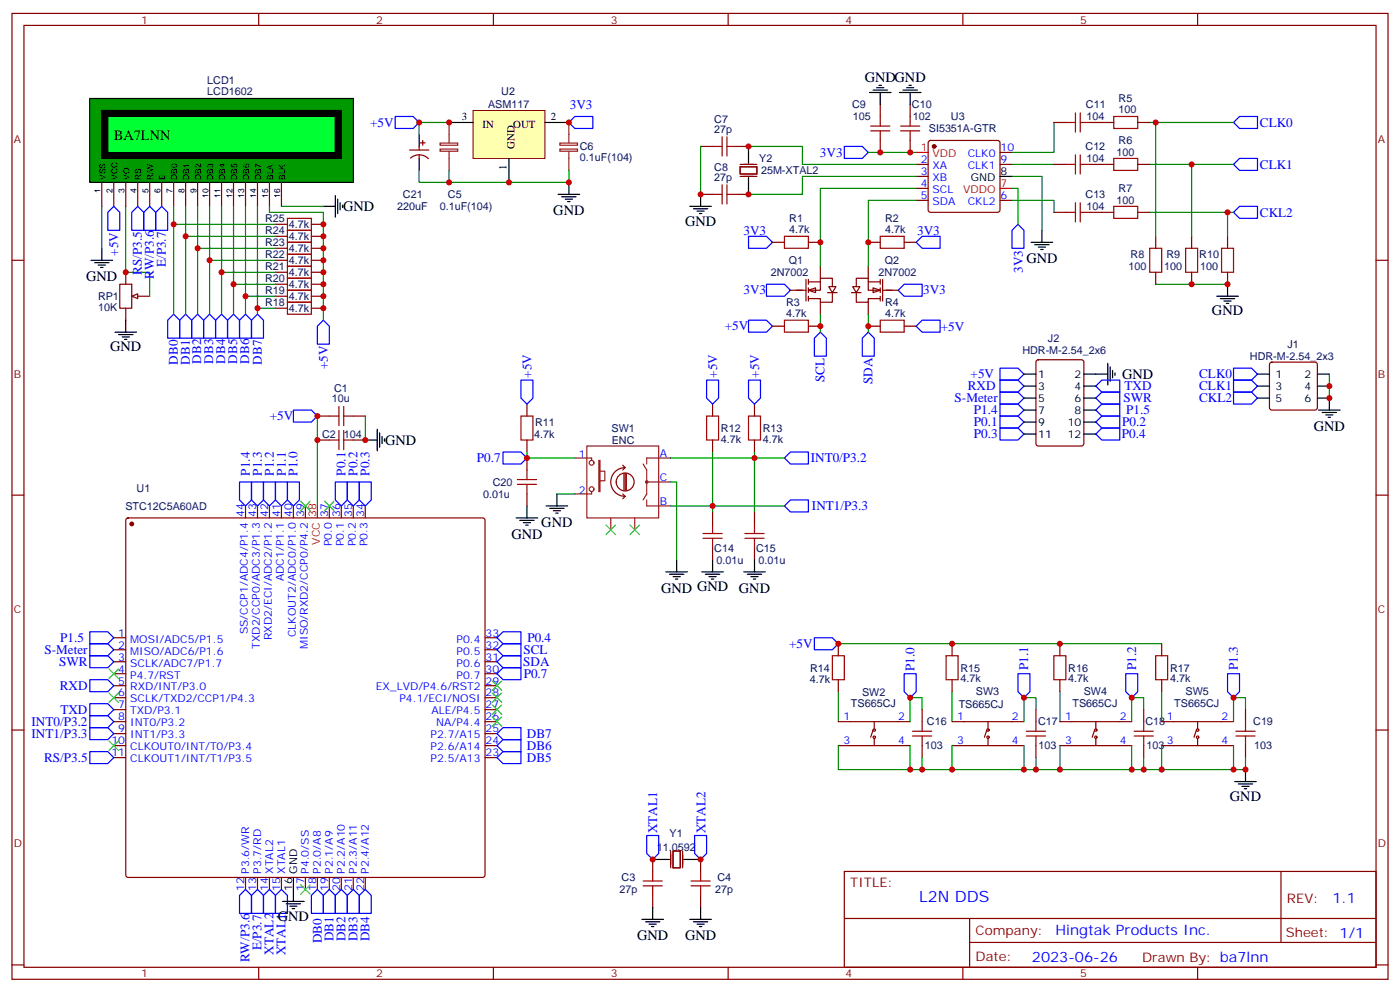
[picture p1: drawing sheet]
<svg xmlns="http://www.w3.org/2000/svg" width="412mm" height="292mm" viewBox="0 0 412 292" stroke-linecap="round" stroke-linejoin="round" font-family="sans-serif">
<g fill="none" stroke="#870000" stroke-width=".35">
<path d="M3.5 4h405.4v284.3h-405.4zM7.1 7.5h398.2v277.3h-398.2zM76.2 4v3.5M145.3 4v3.5M214.5 4v3.5M283.6 4v3.5M352.8 4v3.5M3.5 76.6h3.6M405.3 76.6h3.6M35.3 83.7h3.5v7h-3.5zM37 80.2v3.5M37 90.7v3.6"/>
<path d="M40.6 87.2h3.5M93.5 122.5h3.5M93.5 129.5h3.5M104.1 122.5h3.5M104.1 129.5h3.5M3.5 145.8h3.6M37.3 152.7l.4-.2h104.5l.5 .2 .2 .5v104.4l-.3 .5-.4 .2h-104.5l-.5-.2-.2-.5v-104.4zM72.3 148.9v3.6M75.8 148.9v3.6M79.4 148.9v3.6M82.9 148.9v3.6M86.4 148.9v3.6"/>
<path d="M90 148.9v3.6M97 148.9v3.6M100.5 148.9v3.6M104.1 148.9v3.6M107.6 148.9v3.6M405.3 145.8h3.6M33.5 187.7h3.5M33.5 191.3h3.5M33.5 194.8h3.5M33.5 198.3h3.5M142.9 187.7h3.5M142.9 191.3h3.5"/>
<path d="M142.9 194.8h3.5M142.9 198.3h3.5M3.5 214.9h3.6M33.5 201.9h3.5M33.5 205.4h3.5M33.5 208.9h3.5M33.5 212.4h3.5M33.5 216h3.5M33.5 219.5h3.5M142.9 201.9h3.5M142.9 205.4h3.5M142.9 208.9h3.5"/>
<path d="M142.9 212.4h3.5M142.9 216h3.5M142.9 219.5h3.5M405.3 214.9h3.6M33.5 223h3.5M142.9 223h3.5M72.3 258.3v3.5M75.8 258.3v3.5M79.4 258.3v3.5M82.9 258.3v3.5M90 258.3v3.5M93.5 258.3v3.5"/>
<path d="M97 258.3v3.5M100.5 258.3v3.5M104.1 258.3v3.5M107.6 258.3v3.5M192.3 253v3.5M197.6 250.5v5M198.3 250.5h2.1v5h-2.1zM201.1 250.5v5M206.4 253v3.5M248.7 256.5h156.6v28.3h-156.6zM377.3 256.6v20.8M192.3 263.6v3.5"/>
<path d="M206.4 263.6v3.5M248.7 270.4h156.5M285.6 277.4h119.6M285.6 270.4v14.1M3.5 284.1h3.6M76.2 284.8v3.5M145.3 284.8v3.5M214.5 284.8v3.5M283.6 284.8v3.5M352.8 284.8v3.5M405.3 284.1h3.6"/>
</g>
<circle cx="38.8" cy="154.2" r=".53" fill="#870000" stroke="#870000" stroke-width=".35"/>
<g fill="none" stroke="#000" stroke-width=".35">
<path d="M107.6 129.5h3.5M111.1 126.4v6.3M111.8 127.4v4.3M112.5 128.5v2.1M113.2 129.2v.7M86.4 258.3v7.1M192.3 253h4.9M201.4 253h5M83.3 265.4h6.3M84.3 266.1h4.2M85.4 266.8h2.1M86.1 267.5h.7"/>
<path d="M189.1 270.7h6.3M190.1 271.4h4.3M191.2 272.1h2.1M191.9 272.8h.7M192.3 267.1v3.6M203.2 270.7h6.3M204.3 271.4h4.2M205.3 272.1h2.1M206 272.8h.7M206.4 267.1v3.6"/>
</g>
<path d="M93.5 148.9v3.6" fill="none" stroke="#f00" stroke-width=".35"/>
<g fill="none" stroke="#a10000" stroke-width=".35">
<path d="M99.8 119.7v5.6M101.2 119.7v5.6M97 122.5h2.8M97 129.5h2.8M99.8 126.7v5.7M101.2 122.5h2.9M101.2 126.7v5.7M101.2 129.5h2.9M189.4 259.4h5.7M192.3 256.5v2.9M203.6 259.4h5.6M206.4 256.5v2.9"/>
<path d="M189.4 260.8h5.7M192.3 260.8v2.8M203.6 260.8h5.6M206.4 260.8v2.8"/>
</g>
<g fill="none" stroke="#00f" stroke-width=".35">
<path d="M86.4 120.7h5.3l1.8 1.8-1.8 1.7h-5.3zM26.5 200.1h5.2l1.8 1.8-1.8 1.7h-5.2zM26.5 207.2h5.2l1.8 1.7-1.8 1.8h-5.2zM146.4 219.5l1.8-1.8h5.3v3.6h-5.3zM146.4 216l1.8-1.8h5.3v3.5h-5.3zM146.4 223l1.8-1.7h5.3v3.5h-5.3zM190.5 246h3.5v5.2l-1.7 1.8-1.8-1.8zM77.6 263.6l1.8-1.8 1.7 1.8v5.3h-3.5zM82.9 261.8l1.8 1.8v5.3h-3.6v-5.3zM93.5 261.8l1.7 1.8v5.3h-3.5v-5.3zM97 261.8l1.8 1.8v5.3h-3.6v-5.3zM98.8 263.6l1.7-1.8 1.8 1.8v5.3h-3.5z"/>
<path d="M104.1 261.8l1.7 1.8v5.3h-3.5v-5.3zM105.8 263.6l1.8-1.8 1.8 1.8v5.3h-3.6z"/>
</g>
<path d="M93.5 122.5v26.4M107.6 122.5v7" fill="none" stroke="#008700" stroke-width=".35"/>
<path d="M32.1 196.9l2.8 2.8M34.9 196.9l-2.8 2.8M32.1 204l2.8 2.8M34.9 204l-2.8 2.8M145 211l2.8 2.9M145 207.5l2.8 2.8M145 204l2.8 2.8M145 200.4l2.8 2.9M147.8 211l-2.8 2.9M147.8 207.5l-2.8 2.8M147.8 204l-2.8 2.8M147.8 200.4l-2.8 2.9" fill="none" stroke="#3c3" stroke-width=".35"/>
<path d="M38.8 87.2l1.8-.7v1.4z" fill="#f0f0f0" stroke="#870000" stroke-width=".35"/>
<path d="M37 60.7v19.5h7.1v7" fill="none" stroke="#008700" stroke-width=".35"/>
<path d="M33.5 60.7l1.8 1.8v5.3h-3.6v-5.3zM38.8 62.5l1.8-1.8 1.7 1.8v5.3h-3.5zM47.6 60.7l1.8 1.8v5.3h-3.5v-5.3zM51.2 92.5l1.7 1.8v5.3h-3.5v-5.3zM54.7 92.5l1.7 1.8v5.3h-3.5v-5.3zM58.2 92.5l1.8 1.8v5.3h-3.6v-5.3zM60 94.3l1.7-1.8 1.8 1.8v5.3h-3.5zM65.3 92.5l1.7 1.8v5.3h-3.5v-5.3zM68.8 92.5l1.8 1.8v5.3h-3.6v-5.3zM70.6 94.3l1.7-1.8 1.8 1.8v5.3h-3.5zM75.8 92.5l1.8 1.8v5.3h-3.5v-5.3zM95.2 94.3l1.8 1.7v5.3h-3.5v-5.3z" fill="none" stroke="#00f" stroke-width=".35"/>
<path d="M98.8 57.6v6.3M99.5 58.6v4.3M100.2 59.7v2.1M26.8 76.6h6.4M27.9 77.3h4.2M28.9 78h2.1M29.6 78.7h.7M30 73.1v3.5M95.2 60.7h3.6M100.9 60.4v.7" fill="none" stroke="#000" stroke-width=".35"/>
<path d="M26.5 29h77.6v24.7h-77.6z" fill="#090" stroke="#000" stroke-width=".35"/>
<g fill="none" stroke="#870000" stroke-width=".35">
<path d="M30 53.7v7M33.5 53.7v7M37 53.7v7M40.6 53.7v7M44.1 53.7v7M47.6 53.7v7M51.2 53.7v7M54.7 53.7v7M58.2 53.7v7M61.7 53.7v7M65.3 53.7v7M68.8 53.7v7"/>
<path d="M72.3 53.7v7M75.8 53.7v7M79.4 53.7v7M82.9 53.7v7"/>
</g>
<path d="M30 32.5h70.5v14.1h-70.5z" fill="#000" stroke="#000" stroke-width=".35"/>
<path d="M31.7 34.3h67.1v10.6h-67.1z" fill="none" stroke="#000" stroke-width=".35"/>
<path d="M31.7 34.3h67.1v10.6h-67.1z" fill="#0f3" stroke="#000" stroke-width=".35"/>
<g fill="none" stroke="#00f" stroke-width=".35">
<path d="M42.3 62.5l1.8-1.8 1.8 1.8v5.3h-3.6zM70.6 141.9h3.5v5.3l-1.8 1.7-1.7-1.7zM74.1 141.9h3.5v5.3l-1.8 1.7-1.7-1.7zM77.6 141.9h3.5v5.3l-1.7 1.7-1.8-1.7zM81.1 141.9h3.6v5.3l-1.8 1.7-1.8-1.7zM84.7 141.9h3.5v5.3l-1.8 1.7-1.7-1.7zM98.8 141.9h3.5v5.3l-1.8 1.7-1.7-1.7zM26.5 186h5.2l1.8 1.7-1.8 1.8h-5.2zM26.5 189.5h5.2l1.8 1.8-1.8 1.7h-5.2zM26.5 193h5.2l1.8 1.8-1.8 1.8h-5.2zM146.4 198.3l1.8-1.7h5.3v3.5h-5.3zM146.4 191.3l1.8-1.8h5.3v3.5h-5.3z"/>
<path d="M146.4 187.7l1.8-1.7h5.3v3.5h-5.3zM148.2 193h5.3v3.6h-5.3l-1.8-1.8zM26.5 210.7h5.2l1.8 1.7-1.8 1.8h-5.2zM26.5 214.2h5.2l1.8 1.8-1.8 1.7h-5.2z"/>
</g>
<path d="M88.5 147.5l2.9 2.9M91.4 147.5l-2.9 2.9" fill="none" stroke="#3c3" stroke-width=".35"/>
<path d="M30 60.7v12.4" fill="none" stroke="#008700" stroke-width=".35"/>
<path d="M33.9 97.8h6.3M34.9 98.5h4.3M36 99.2h2.1M36.7 99.9h.7M37 94.3v3.5" fill="none" stroke="#000" stroke-width=".35"/>
<path d="M139.3 32.5h21.2v14.1h-21.2z" fill="#ffffb0" stroke="#800000" stroke-width=".29"/>
<path d="M132.3 36.1h7M160.5 36.1h7.1M149.9 46.6v7.1M164.4 57.2h6.3M165.5 57.9h4.2M166.5 58.6h2.1M167.2 59.3h.7M167.6 53.7v3.5" fill="none" stroke="#000" stroke-width=".35"/>
<path d="M132.3 36.1v6M167.6 36.1v6M129.6 42.1h5.2v.7h-5.2zM129.6 43.9h5.2v.6h-5.2zM132.3 44.5v5.7M164.9 42.1h5.2v.7h-5.2zM164.9 43.9h5.2v.6h-5.2zM167.6 44.5v5.7" fill="none" stroke="#8c2424" stroke-width=".35"/>
<path d="M116.4 34.3h5.3l1.8 1.8-1.8 1.7h-5.3zM167.6 36.1l1.7-1.8h5.3v3.5h-5.3zM220.5 94.3h5.3l1.7 1.7-1.7 1.8h-5.3zM225.8 83.7h5.3l1.7 1.7-1.7 1.8h-5.3zM266.3 83.7h5.3v3.5h-5.3l-1.7-1.8zM269.9 96l1.7-1.7h5.3v3.5h-5.3z" fill="none" stroke="#00f" stroke-width=".35"/>
<path d="M132.3 50.2v3.5h35.3v-3.5" fill="none" stroke="#008700" stroke-width=".35"/>
<g fill="#fff" stroke="#870000" stroke-width=".35">
<path d="M238.1 85.4l2.1-.7v1.4z"/>
<path d="M244.1 84.4h2.1l-1 1.7z"/>
</g>
<path d="M241.7 78.4v3.5M232.8 85.4h4.6M237.4 82.3v6.3M238.1 83h3.6M238.1 82.3v1.4M238.1 84.7v1.4M238.1 87.2v1.4M241.7 89v3.5M243.8 86.1h2.8M245.2 86.1v2.9h-3.5v-1.1h-3.6M245.2 84.4v-2.5h-3.5v3.5h-3.6" fill="none" stroke="#870000" stroke-width=".35"/>
<g fill="#fff" stroke="#870000" stroke-width=".35">
<path d="M257.2 84.7l2.1 .7-2.1 .7z"/>
<path d="M251.2 84.4h2.1l-1.1 1.7z"/>
</g>
<g fill="none" stroke="#870000" stroke-width=".35">
<path d="M259.3 30.8v3.5M268.1 30.8v3.5M310.4 36.1h3.6M321 36.1h7.1M335.1 36.1h3.6M120.6 44.2h5.7M120.9 46.5a3.8 3.8 0 0 1 5.3 .2M123.5 43.1v1.1M123.5 45.6v1M123.8 42.1h1.4M124.5 41.3v1.5M206.4 57.2h3.5"/>
<path d="M206.4 43.1h3.5M217 57.2h3.5M217 43.1h3.5M218 49.1h5v2.1h-5zM218 51.9h5M218 48.4h5M259.3 41.3v3.6M268.1 41.3v3.6M269.9 51.9h3.5M269.9 48.4h3.5M269.9 55.5h3.5M269.9 59h3.5"/>
<path d="M273.6 41.6l.5-.3h19.8l.5 .3 .2 .5v19.7l-.3 .5-.4 .2h-19.8l-.5-.2-.2-.5v-19.7zM294.6 48.4h3.5M294.6 59h3.5M294.6 44.9h3.5M310.4 48.4h3.6M321 48.4h7.1M335.1 48.4h3.6M81.1 76.6h3.6M81.1 73.1h3.6M81.1 69.6h3.6M81.1 66h3.6M91.7 76.6h3.5"/>
<path d="M91.7 73.1h3.5M91.7 69.6h3.5M91.7 66h3.5M227.5 71.3h3.6M238.1 71.3h3.6M255.8 78.4v3.5M255.8 71.3h3.5M266.3 71.3h3.6M310.4 62.5h3.6M321 62.5h7.1M335.1 62.5h3.6M340.4 69.6v3.5"/>
<path d="M351 69.6v3.5M361.6 69.6v3.5M81.1 90.7h3.6M81.1 87.2h3.6M81.1 83.7h3.6M81.1 80.2h3.6M91.7 90.7h3.5M91.7 87.2h3.5M91.7 83.7h3.5M91.7 80.2h3.5M227.5 96h3.6M238.1 96h3.6"/>
<path d="M250.8 86.1h2.8M252.2 86.1v2.9h3.6v-1.1h3.5M252.2 84.4v-2.5h3.6v3.5h3.5M255.8 83h3.5M255.8 89v3.5M255.8 96h3.5M259.3 82.3v1.4M259.3 84.7v1.4M259.3 87.2v1.4M260 82.3v6.3M260 85.4h4.6M266.3 96h3.6"/>
<path d="M340.4 80.2v3.5M351 80.2v3.5M361.6 80.2v3.5M155.2 119v3.5M209.9 119v3.5M222.2 119v3.5M305.4 106.1l.5-.2h12.7l.6 .4 .1 24.3-.5 .6-12.9 .1-.7-.5v-24.2zM374.2 106.8l.4-.2h12.7l.5 .2 .3 .5v12.7l-.3 .5-.5 .2h-12.7l-.4-.2-.3-.5v-12.7zM155.2 129.5v3.6M155.2 134.8v3.6M209.9 129.5v3.6M222.2 129.5v3.6"/>
<path d="M155.2 145.4v3.5M209.9 150.7v3.5M222.2 150.7v3.5M209.9 161.3v3.5M222.2 161.3v3.5M246.9 189.5v3.5M280.5 189.5v3.5M312.2 189.5v3.5M342.2 189.5v3.5M246.9 212.4h21.2M246.9 219.5h21.2M246.9 200.1v3.5"/>
<path d="M257.2 214.9l-.7 2.1M257.5 217.4v2.1M257.5 212.4v2.2M271.6 208.9v3.5M271.6 219.5v3.5M280.5 212.4h21.1M280.5 219.5h21.1M280.5 200.1v3.5M290.7 214.9l-.7 2.1M291 217.4v2.1M291 212.4v2.2M305.2 208.9v3.5"/>
<path d="M305.2 219.5v3.5M312.2 212.4h21.2M312.2 219.5h21.2M312.2 200.1v3.5M322.4 214.9l-.7 2.1M322.8 217.4v2.1M322.8 212.4v2.2M336.9 208.9v3.5M336.9 219.5v3.5M342.2 212.4h21.2M342.2 219.5h21.2M342.2 200.1v3.5"/>
<path d="M352.4 214.9l-.7 2.1M352.8 217.4v2.1M352.8 212.4v2.2M366.9 208.9v3.5M366.9 219.5v3.5"/>
<circle cx="257.5" cy="214.9" r=".35"/>
<circle cx="257.5" cy="217" r=".35"/>
<circle cx="291" cy="214.9" r=".35"/>
<circle cx="291" cy="217" r=".35"/>
<circle cx="322.8" cy="217" r=".35"/>
<circle cx="322.8" cy="214.9" r=".35"/>
<circle cx="352.8" cy="214.9" r=".35"/>
<circle cx="352.8" cy="217" r=".35"/>
</g>
<g fill="none" stroke="#00f" stroke-width=".35">
<path d="M365.1 34.3h5.3v3.5h-5.3l-1.7-1.7zM248.7 43.1h5.3l1.8 1.8-1.8 1.7h-5.3zM363.4 48.4l1.7-1.8h5.3v3.6h-5.3zM220.5 69.6h5.3l1.7 1.7-1.7 1.8h-5.3zM269.9 71.3l1.7-1.7h5.3v3.5h-5.3zM298.1 67.8l1.8-1.8 1.7 1.8v5.3h-3.5zM363.4 62.5l1.7-1.8h5.3v3.6h-5.3zM241.7 97.8l1.7 1.8v5.2h-3.5v-5.2zM255.8 97.8l1.7 1.8v5.2h-3.5v-5.2zM153.5 111.9h3.5v5.3l-1.8 1.8-1.7-1.8zM208.1 111.9h3.6v5.3l-1.8 1.8-1.8-1.8zM220.5 111.9h3.5v5.3l-1.8 1.8-1.7-1.8z"/>
<path d="M294.6 108.4h5.3l1.7 1.7-1.7 1.8h-5.3zM294.6 111.9h5.3l1.7 1.8-1.7 1.7h-5.3zM294.6 115.4h5.3l1.7 1.8-1.7 1.8h-5.3zM294.6 119h5.3l1.7 1.7-1.7 1.8h-5.3zM322.8 113.7l1.8-1.8h5.2v3.5h-5.2zM322.8 117.2l1.8-1.8h5.2v3.6h-5.2zM363.4 115.4h5.3l1.7 1.8-1.7 1.8h-5.3zM363.4 108.4h5.3l1.7 1.7-1.7 1.8h-5.3zM363.4 111.9h5.3l1.7 1.8-1.7 1.7h-5.3zM148.2 133.1h5.3l1.7 1.7-1.7 1.8h-5.3zM231.1 134.8l1.7-1.7h5.3v3.5h-5.3zM294.6 122.5h5.3l1.7 1.7-1.7 1.8h-5.3z"/>
<path d="M294.6 126h5.3l1.7 1.8-1.7 1.7h-5.3zM322.8 120.7l1.8-1.7h5.2v3.5h-5.2zM322.8 124.2l1.8-1.7h5.2v3.5h-5.2zM322.8 127.8l1.8-1.8h5.2v3.5h-5.2zM102.3 141.9h3.5v5.3l-1.7 1.7-1.8-1.7zM105.8 141.9h3.6v5.3l-1.8 1.7-1.8-1.7zM231.1 148.9l1.7-1.7h5.3v3.5h-5.3zM239.9 187.7h5.3l1.7 1.8-1.7 1.8h-5.3zM266.3 198.3h3.6v5.3l-1.8 1.8-1.8-1.8zM299.9 198.3h3.5v5.3l-1.8 1.8-1.7-1.8zM331.6 198.3h3.5v5.3l-1.7 1.8-1.8-1.8zM361.6 198.3h3.5v5.3l-1.7 1.8-1.8-1.8z"/>
<path d="M26.5 221.3h5.2l1.8 1.7-1.8 1.8h-5.2zM204.6 246h3.5v5.2l-1.7 1.8-1.8-1.8zM70.6 263.6l1.7-1.8 1.8 1.8v5.3h-3.5zM74.1 263.6l1.7-1.8 1.8 1.8v5.3h-3.5z"/>
</g>
<g fill="none" stroke="#a10000" stroke-width=".35">
<path d="M256.5 38.5h5.6M256.5 37.1h5.6M259.3 34.3v2.8M259.3 38.5v2.8M265.3 38.5h5.6M265.3 37.1h5.6M268.1 34.3v2.8M268.1 38.5v2.8M314 36.1h2.8M316.8 33.2v5.7M318.2 33.2v5.7M318.2 36.1h2.8"/>
<path d="M328.1 34.3h7v3.5h-7zM209.9 57.2h2.8M209.9 43.1h2.8M212.7 40.3v5.6M212.7 54.4v5.6M214.1 40.3v5.6M214.1 54.4v5.6M214.1 57.2h2.9M214.1 43.1h2.9M314 48.4h2.8M316.8 45.6v5.6M316.8 59.7v5.6"/>
<path d="M318.2 45.6v5.6M318.2 59.7v5.6M318.2 48.4h2.8M328.1 46.6h7v3.6h-7zM84.7 78.4h7v3.5h-7zM84.7 74.9h7v3.5h-7zM84.7 71.3h7v3.6h-7zM84.7 67.8h7v3.5h-7zM84.7 64.3h7v3.5h-7zM231.1 69.6h7v3.5h-7zM259.3 69.6h7v3.5h-7zM314 62.5h2.8"/>
<path d="M318.2 62.5h2.8M328.1 60.7h7v3.6h-7zM338.7 73.1h3.5v7.1h-3.5zM349.2 73.1h3.6v7.1h-3.6zM359.8 73.1h3.6v7.1h-3.6zM84.7 89h7v3.5h-7zM84.7 85.4h7v3.6h-7zM84.7 81.9h7v3.5h-7zM231.1 94.3h7v3.5h-7zM259.3 94.3h7v3.5h-7zM153.5 122.5h3.5v7h-3.5zM155.2 138.4v2.8"/>
<path d="M208.1 122.5h3.6v7h-3.6zM220.5 122.5h3.5v7h-3.5zM152.4 142.6h5.6M152.4 141.2h5.6M155.2 142.6v2.8M207.1 158.5h5.6M207.1 157.1h5.6M209.9 154.2v2.9M209.9 158.5v2.8M219.4 158.5h5.7M219.4 157.1h5.7M222.2 154.2v2.9"/>
<path d="M222.2 158.5v2.8M245.2 193h3.5v7.1h-3.5zM278.7 193h3.5v7.1h-3.5zM310.4 193h3.6v7.1h-3.6zM340.4 193h3.6v7.1h-3.6zM268.8 215.3h5.7M268.8 216.7h5.7M271.6 212.4v2.9M271.6 216.7v2.8M302.3 215.3h5.7M302.3 216.7h5.7M305.2 212.4v2.9"/>
<path d="M305.2 216.7v2.8M334.1 215.3h5.6M334.1 216.7h5.6M336.9 212.4v2.9M336.9 216.7v2.8M364.1 215.3h5.6M364.1 216.7h5.6M366.9 212.4v2.9M366.9 216.7v2.8"/>
</g>
<g fill="none" stroke="#000" stroke-width=".35">
<path d="M123.5 39.6v3.5M256.1 27.2h6.4M257.2 26.5h4.2M258.2 25.8h2.1M258.9 25.1h.7M259.3 27.2v3.6M264.9 27.2h6.4M266 26.5h4.2M267.1 25.8h2.1M267.8 25.1h.7M268.1 27.2v3.6M123.5 46.6v3.6"/>
<path d="M206.4 57.2v3.5M220.5 43.1v4.9M220.5 52.3v4.9M294.6 51.9h3.5M203.2 60.7h6.3M204.3 61.5h4.2M205.3 62.2h2.1M206 62.9h.7M303.7 71.3h6.4M304.8 72h4.2M305.9 72.7h2.1M306.6 73.4h.7"/>
<path d="M306.9 67.8v3.5M358.4 87.2h6.4M359.5 87.9h4.2M360.5 88.6h2.2M361.2 89.3h.7M361.6 83.7v3.5M301.6 110.1h3.6M301.6 113.7h3.6M301.6 117.2h3.6M319.3 110.1h7M319.3 113.7h3.5M319.3 117.2h3.5"/>
<path d="M326.3 107v6.3M327 108v4.3M327.7 109.1v2.1M328.4 109.8v.7M370.4 110.1h3.5M370.4 113.7h3.5M370.4 117.2h3.5M388.1 117.2h3.5v3.5M388.1 110.1h3.5M388.1 113.7h3.5M301.6 120.7h3.6M301.6 124.2h3.6"/>
<path d="M301.6 127.8h3.6M319.3 120.7h3.5M319.3 124.2h3.5M319.3 127.8h3.5M388.4 120.7h6.4M389.5 121.4h4.2M390.5 122.1h2.1M391.2 122.8h.7M152 152.5h6.4M153.1 153.2h4.2M154.2 153.9h2.1M154.9 154.6h.7"/>
<path d="M155.2 148.9v3.6M160.9 148.9h6.3M161.9 149.6h4.3M163 150.4h2.1M163.7 151.1h.7M164 145.4v3.5M196.1 168.3h6.4M197.2 169.1h4.2M198.3 169.8h2.1M199 170.5h.7M199.3 164.8v3.5M206.7 168.3h6.4"/>
<path d="M207.8 169.1h4.2M208.8 169.8h2.2M209.5 170.5h.8M209.9 164.8v3.5M219.1 168.3h6.3M220.1 169.1h4.3M221.2 169.8h2.1M221.9 170.5h.7M222.2 164.8v3.5M363.7 230.1h6.4M364.8 230.8h4.2M365.8 231.5h2.1"/>
<path d="M366.5 232.2h.7M366.9 226.6v3.5"/>
</g>
<circle cx="275.2" cy="43.1" r=".53" fill="#870000" stroke="#870000" stroke-width=".35"/>
<path d="M269.9 44.9h3.5M294.6 55.5h3.5" fill="none" stroke="#f00" stroke-width=".35"/>
<g fill="none" stroke="#008700" stroke-width=".35">
<path d="M132.3 36.1h-8.8v3.5M310.4 36.1v8.8h-12.3M338.7 36.1h24.7M340.4 36.1v33.5M123.5 50.2v3.5h8.8M206.4 43.1v14.1M220.5 43.1h15.9v5.3h33.5M255.8 44.9h14.1M269.9 51.9h-33.5v5.3h-15.9M269.9 55.5h-28.2v22.9M269.9 59h-14.1v19.4M298.1 59h12.3v3.5"/>
<path d="M298.1 55.5h1.8v10.5M298.1 51.9h8.8v15.9M298.1 48.4h12.3M338.7 48.4h24.7M351 48.4v21.2M51.2 60.7v31.8M51.2 66h29.9M54.7 60.7v31.8M54.7 69.6h26.4M58.2 60.7v31.8M58.2 73.1h22.9M61.7 60.7v31.8"/>
<path d="M61.7 76.6h19.4M65.3 60.7v31.8M68.8 60.7v31.8M72.3 60.7v31.8M75.8 60.7v31.8M79.4 60.7v1.8h15.8v31.8M82.9 60.7h12.3M338.7 62.5h24.7M361.6 62.5v7.1M65.3 80.2h15.8M68.8 83.7h12.3M72.3 87.2h8.8"/>
<path d="M75.8 90.7h5.3M241.7 92.5v5.3M255.8 92.5v5.3M340.4 83.7h21.2M391.6 110.1v7.1M155.2 133.1v1.7h14.1M197.6 134.8h33.5M209.9 133.1v17.6M222.2 133.1v17.6M164 145.4h5.3M197.6 141.9h1.7v22.9M197.6 148.9h33.5"/>
<path d="M246.9 189.5h95.3M246.9 219.5v7.1h120v-3.6M246.9 203.6v8.8M268.1 219.5v7.1M271.6 208.9v-3.5h-3.5v7M280.5 203.6v8.8M280.5 219.5v7.1M301.6 219.5v7.1M305.2 208.9v-3.5h-3.6v7M312.2 203.6v8.8M312.2 219.5v7.1M333.4 219.5v7.1"/>
<path d="M336.9 208.9v-3.5h-3.5v7M342.2 203.6v8.8M342.2 219.5v7.1M363.4 219.5v7.1M366.9 208.9v-3.5h-3.5v7M271.6 223v3.6M305.2 223v3.6M336.9 223v3.6"/>
</g>
<g fill="none" stroke="#8c2424" stroke-width=".35">
<path d="M169.3 134.8h5v.7M172.9 131.3h21.1v21.2h-21.1zM176.4 135.5h.3v9.2h-.3zM176.7 138.7h1.5v2.8h-1.5M189.4 136.6l1.1 1.8v7l-1.1 1.8M197.6 134.8h-7.1v1.8M174.3 144.7v.7h-5M179.9 152.5v3.5M187 152.5v3.5M190.5 147.2v1.7h7.1M190.5 141.9h7.1"/>
<circle cx="174.3" cy="136.2" r=".71"/>
<circle cx="174.3" cy="144" r=".71"/>
<circle cx="190.5" cy="141.9" r=".35"/>
</g>
<path d="M183.4 136.9l.7 .8M183.8 139.4v5M184.1 137.7a4.2 4.2 0 0 0-4.2 4.2 4.2 4.2 0 0 0 4.2 4.2M184.1 139.4v5M184.1 137.7l-.7 .7M184.5 139.4v5M181.5 141.9a2.65 2.65 0 0 1 3.8-2.4 2.65 2.65 0 0 1 .6 4.4 2.65 2.65 0 0 1-4.3-1.3l-.1-.6M183.4 145.4l.7 .7M184.1 146.1l-.7 .7" fill="none" stroke="#850000" stroke-width=".35"/>
<path d="M95.6 147.5l2.8 2.9M98.4 147.5l-2.8 2.9M178.5 154.6l2.8 2.8M181.3 154.6l-2.8 2.8M185.6 154.6l2.8 2.8M188.4 154.6l-2.8 2.8M32.1 218.1l2.8 2.8M34.9 218.1l-2.8 2.8M88.5 260.4l2.9 2.8M91.4 260.4l-2.9 2.8" fill="none" stroke="#3c3" stroke-width=".35"/>
<g fill="#c00">
<circle cx="192.3" cy="253" r=".88"/>
<circle cx="37" cy="80.2" r=".88"/>
<circle cx="167.6" cy="36.1" r=".88"/>
<circle cx="132.3" cy="36.1" r=".88"/>
<circle cx="149.9" cy="53.7" r=".88"/>
<circle cx="167.6" cy="53.7" r=".88"/>
<circle cx="206.4" cy="57.2" r=".88"/>
<circle cx="220.5" cy="57.2" r=".88"/>
<circle cx="220.5" cy="43.1" r=".88"/>
<circle cx="206.4" cy="253" r=".88"/>
<circle cx="259.3" cy="44.9" r=".88"/>
<circle cx="268.1" cy="44.9" r=".88"/>
<circle cx="241.7" cy="96" r=".88"/>
<circle cx="255.8" cy="96" r=".88"/>
<circle cx="241.7" cy="71.3" r=".88"/>
<circle cx="255.8" cy="71.3" r=".88"/>
<circle cx="351" cy="83.7" r=".88"/>
<circle cx="361.6" cy="83.7" r=".88"/>
<circle cx="340.4" cy="36.1" r=".88"/>
<circle cx="351" cy="48.4" r=".88"/>
<circle cx="361.6" cy="62.5" r=".88"/>
<circle cx="391.6" cy="113.7" r=".88"/>
<circle cx="391.6" cy="117.2" r=".88"/>
<circle cx="312.2" cy="189.5" r=".88"/>
<circle cx="280.5" cy="189.5" r=".88"/>
<circle cx="246.9" cy="189.5" r=".88"/>
<circle cx="268.1" cy="205.4" r=".88"/>
<circle cx="301.6" cy="205.4" r=".88"/>
<circle cx="333.4" cy="205.4" r=".88"/>
<circle cx="363.4" cy="205.4" r=".88"/>
<circle cx="366.9" cy="226.6" r=".88"/>
<circle cx="363.4" cy="226.6" r=".88"/>
<circle cx="336.9" cy="226.6" r=".88"/>
<circle cx="342.2" cy="226.6" r=".88"/>
<circle cx="333.4" cy="226.6" r=".88"/>
<circle cx="312.2" cy="226.6" r=".88"/>
<circle cx="305.2" cy="226.6" r=".88"/>
<circle cx="301.6" cy="226.6" r=".88"/>
<circle cx="280.5" cy="226.6" r=".88"/>
<circle cx="271.6" cy="226.6" r=".88"/>
<circle cx="268.1" cy="226.6" r=".88"/>
<circle cx="209.9" cy="148.9" r=".88"/>
<circle cx="222.3" cy="134.8" r=".88"/>
<circle cx="155.2" cy="134.8" r=".88"/>
<circle cx="123.5" cy="36.1" r=".88"/>
<circle cx="132.3" cy="53.7" r=".88"/>
<circle cx="75.8" cy="90.7" r=".88"/>
<circle cx="72.3" cy="87.2" r=".88"/>
<circle cx="68.8" cy="83.7" r=".88"/>
<circle cx="65.3" cy="80.2" r=".88"/>
<circle cx="61.7" cy="76.6" r=".88"/>
<circle cx="58.2" cy="73.1" r=".88"/>
<circle cx="54.7" cy="69.6" r=".88"/>
<circle cx="51.2" cy="66" r=".88"/>
<circle cx="107.6" cy="129.5" r=".88"/>
<circle cx="93.5" cy="129.5" r=".88"/>
<circle cx="93.5" cy="122.5" r=".88"/>
<circle cx="95.3" cy="90.7" r=".88"/>
<circle cx="95.3" cy="87.2" r=".88"/>
<circle cx="95.3" cy="83.7" r=".88"/>
<circle cx="95.3" cy="80.2" r=".88"/>
<circle cx="95.3" cy="76.6" r=".88"/>
<circle cx="95.3" cy="73.1" r=".88"/>
<circle cx="95.3" cy="69.6" r=".88"/>
<circle cx="95.3" cy="66" r=".88"/>
</g>
<text font-size="4.6" fill="#00f" x="270.8" y="265.6">L2N DDS</text>
<g font-size="4.2">
<text x="254.7" y="24">GNDGND</text>
<text x="33.5" y="41.3">BA7LNN</text>
<text x="101.1" y="62.2">GND</text>
<text x="163" y="63.3">GND</text>
<text x="201.8" y="66.4">GND</text>
<text x="302.3" y="77.3">GND</text>
<text x="25.4" y="82.7">GND</text>
<text x="357" y="92.9">GND</text>
<text x="32.5" y="103.4">GND</text>
<text x="330.6" y="111.6">GND</text>
<text x="113.4" y="131">GND</text>
<text x="387" y="126.8">GND</text>
<text x="159.5" y="155">GND</text>
<text x="150.6" y="158.6">GND</text>
<text x="194.7" y="174.4">GND GND</text>
<text x="217.7" y="174.4">GND</text>
<text x="362.3" y="235.7">GND</text>
<text x="81.8" y="271">GND</text>
<text x="187.7" y="276.7">GND</text>
<text x="201.8" y="276.7">GND</text>
</g>
<g font-size="4.2" fill="#00f">
<text x="392.5" y="265.8">1.1</text>
<text x="310.9" y="275.4">Hingtak Products Inc.</text>
<text x="304" y="283.2">2023-06-26</text>
</g>
<g font-size="3.9" fill="#00f">
<text x="167.9" y="32.1">3V3</text>
<text x="109" y="37.3">+5V</text>
<text x="371.1" y="37.4">CLK0</text>
<text x="241.5" y="46.3">3V3</text>
<text x="371.1" y="49.8">CLK1</text>
<text x="371.1" y="63.9">CKL2</text>
<text x="219" y="69.1">3V3</text>
<text x="270.2" y="69.1">3V3</text>
<text x="34.8" y="75.2" transform="rotate(-90 34.8 75.2)">+5V</text>
<text x="41.8" y="81" transform="rotate(-90 41.8 81)">RS/P3.5</text>
<text x="45.3" y="82.2" transform="rotate(-90 45.3 82.2)">RW/P3.6</text>
<text x="48.9" y="78.7" transform="rotate(-90 48.9 78.7)">E/P3.7</text>
<text x="301.3" y="80.3" transform="rotate(-90 301.3 80.3)">3V3</text>
<text x="219" y="86.7">3V3</text>
<text x="271.9" y="86.7">3V3</text>
<text x="213.5" y="97.2">+5V</text>
<text x="277.1" y="97.3">+5V</text>
<text x="52.4" y="107.4" transform="rotate(-90 52.4 107.4)">DB0</text>
<text x="55.9" y="107.4" transform="rotate(-90 55.9 107.4)">DB1</text>
<text x="59.3" y="107.1" transform="rotate(-90 59.3 107.1)">DB2</text>
<text x="62.8" y="107.1" transform="rotate(-90 62.8 107.1)">DB3</text>
<text x="66.4" y="107.1" transform="rotate(-90 66.4 107.1)">DB4</text>
<text x="69.9" y="107.1" transform="rotate(-90 69.9 107.1)">DB5</text>
<text x="73.4" y="107.1" transform="rotate(-90 73.4 107.1)">DB6</text>
<text x="77.1" y="107.4" transform="rotate(-90 77.1 107.4)">DB7</text>
<text x="96.5" y="108.8" transform="rotate(-90 96.5 108.8)">+5V</text>
<text x="156.6" y="111.2" transform="rotate(-90 156.6 111.2)">+5V</text>
<text x="211.3" y="111.2" transform="rotate(-90 211.3 111.2)">+5V</text>
<text x="223.6" y="111.2" transform="rotate(-90 223.6 111.2)">+5V</text>
<text x="242.9" y="112.5" transform="rotate(-90 242.9 112.5)">SCL</text>
<text x="257" y="113.1" transform="rotate(-90 257 113.1)">SDA</text>
<text x="285.9" y="111.4">+5V</text>
<text x="353.2" y="111.3">CLK0</text>
<text x="281.2" y="118.4">S-Meter</text>
<text x="285.1" y="114.9">RXD</text>
<text x="330.9" y="118.5">SWR</text>
<text x="331.3" y="114.9">TXD</text>
<text x="353.2" y="118.5">CKL2</text>
<text x="353.2" y="114.9">CLK1</text>
<text x="79.5" y="123.7">+5V</text>
<text x="286.9" y="122">P1.4</text>
<text x="286.9" y="125.5">P0.1</text>
<text x="330.6" y="125.4">P0.2</text>
<text x="331.7" y="122">P1.5</text>
<text x="286.9" y="129">P0.3</text>
<text x="330.5" y="129">P0.4</text>
<text x="140.5" y="136.1">P0.7</text>
<text x="238.8" y="136">INT0/P3.2</text>
<text x="73.6" y="140" transform="rotate(-90 73.6 140)">P1.4</text>
<text x="77.1" y="140" transform="rotate(-90 77.1 140)">P1.3</text>
<text x="80.6" y="140" transform="rotate(-90 80.6 140)">P1.2</text>
<text x="84.2" y="140" transform="rotate(-90 84.2 140)">P1.1</text>
<text x="87.7" y="140" transform="rotate(-90 87.7 140)">P1.0</text>
<text x="101.8" y="140" transform="rotate(-90 101.8 140)">P0.1</text>
<text x="105.3" y="140" transform="rotate(-90 105.3 140)">P0.2</text>
<text x="108.8" y="140" transform="rotate(-90 108.8 140)">P0.3</text>
<text x="239.2" y="150.2">INT1/P3.3</text>
<text x="17.8" y="189.1">P1.5</text>
<text x="155.3" y="189">P0.4</text>
<text x="232.4" y="190.7">+5V</text>
<text x="13.1" y="192.5">S-Meter</text>
<text x="17.4" y="196.1">SWR</text>
<text x="154.1" y="196.1">SDA</text>
<text x="154.2" y="192.6">SCL</text>
<text x="269.4" y="197.6" transform="rotate(-90 269.4 197.6)">P1.0</text>
<text x="302.9" y="197.3" transform="rotate(-90 302.9 197.3)">P1.1</text>
<text x="334.6" y="197.3" transform="rotate(-90 334.6 197.3)">P1.2</text>
<text x="364.6" y="197.3" transform="rotate(-90 364.6 197.3)">P1.3</text>
<text x="17.6" y="203.1">RXD</text>
<text x="154.3" y="199.6">P0.7</text>
<text x="9.3" y="213.7">INT0/P3.2</text>
<text x="17.8" y="210.2">TXD</text>
<text x="9.3" y="217.2">INT1/P3.3</text>
<text x="155.2" y="220.8">DB6</text>
<text x="155.2" y="217.2">DB7</text>
<text x="13" y="224.3">RS/P3.5</text>
<text x="155.2" y="224.3">DB5</text>
<text x="193.6" y="245.2" transform="rotate(-90 193.6 245.2)">XTAL1</text>
<text x="207.8" y="245.3" transform="rotate(-90 207.8 245.3)">XTAL2</text>
<text x="77.1" y="279.7" transform="rotate(-90 77.1 279.7)">E/P3.7</text>
<text x="80.5" y="281" transform="rotate(-90 80.5 281)">XTAL2</text>
<text x="84.1" y="281.2" transform="rotate(-90 84.1 281.2)">XTAL1</text>
<text x="94.8" y="277.7" transform="rotate(-90 94.8 277.7)">DB0</text>
<text x="98.3" y="277" transform="rotate(-90 98.3 277)">DB1</text>
<text x="101.8" y="277" transform="rotate(-90 101.8 277)">DB2</text>
<text x="105.3" y="277" transform="rotate(-90 105.3 277)">DB3</text>
<text x="108.9" y="277" transform="rotate(-90 108.9 277)">DB4</text>
<text x="73.5" y="283.3" transform="rotate(-90 73.5 283.3)">RW/P3.6</text>
</g>
<g font-size="3.9" fill="#800">
<text x="250.5" y="261.1">TITLE:</text>
<text x="379.1" y="265.8">REV:</text>
<text x="287.4" y="275.3">Company:</text>
<text x="378.7" y="275.9">Sheet: 1/1</text>
<text x="287.4" y="283">Date:</text>
<text x="336.4" y="283.1">Drawn By: ba7lnn</text>
</g>
<g font-size="3.2" fill="#800">
<text x="41.6" y="6.9">1</text>
<text x="110.8" y="6.9">2</text>
<text x="179.9" y="6.9">3</text>
<text x="249.1" y="6.9">4</text>
<text x="318.2" y="6.9">5</text>
<text x="4.1" y="42.1">A</text>
<text x="405.9" y="42.1">A</text>
<text x="4.1" y="111.2">B</text>
<text x="405.9" y="111.2">B</text>
<text x="4.1" y="180.3">C</text>
<text x="405.9" y="180.3">C</text>
<text x="4.1" y="249.5">D</text>
<text x="405.9" y="249.5">D</text>
<text x="41.6" y="287.8">1</text>
<text x="110.8" y="287.8">2</text>
<text x="179.9" y="287.8">3</text>
<text x="249.1" y="287.8">4</text>
<text x="318.2" y="287.8">5</text>
</g>
<g font-size="3.2" fill="#000080">
<text x="61.1" y="27.9">LCD1602</text>
<text x="61.1" y="24.8">LCD1</text>
<text x="147.7" y="28">U2</text>
<text x="143.8" y="31.9">ASM117</text>
<text x="251" y="31.9">C9</text>
<text x="251.3" y="35.4">105</text>
<text x="268.6" y="31.9">C10</text>
<text x="268.9" y="35.5">102</text>
<text x="280.1" y="35.4">U3</text>
<text x="319.9" y="31.9">C11</text>
<text x="320" y="35.4">104</text>
<text x="329.5" y="33.2">100</text>
<text x="329.5" y="30">R5</text>
<text x="210.4" y="39.2">27p</text>
<text x="210.4" y="36.1">C7</text>
<text x="273.6" y="39">SI5351A-GTR</text>
<text x="170.8" y="47.4">0.1uF(104)</text>
<text x="170.8" y="44.3">C6</text>
<text x="223.7" y="47.8">Y2</text>
<text x="319.8" y="44.2">C12</text>
<text x="320" y="47.8">104</text>
<text x="328.9" y="46">100</text>
<text x="329.5" y="42.5">R6</text>
<text x="210.4" y="53.3">27p</text>
<text x="210.4" y="50.2">C8</text>
<text x="224.2" y="51.3">25M-XTAL2</text>
<text x="118.7" y="58.4">C21</text>
<text x="132" y="58.4">C5</text>
<text x="319.8" y="58.3">C13</text>
<text x="329.5" y="56.6">R7</text>
<text x="78.1" y="65.4">R25</text>
<text x="117" y="61.9">220uF</text>
<text x="129.5" y="61.9">0.1uF(104)</text>
<text x="232.5" y="65.3">R1</text>
<text x="260.7" y="65.3">R2</text>
<text x="320" y="61.9">104</text>
<text x="328.9" y="60.2">100</text>
<text x="78.1" y="68.9">R24</text>
<text x="85.1" y="70.7">4.7k</text>
<text x="85.1" y="67.2">4.7k</text>
<text x="232.5" y="68.5">4.7k</text>
<text x="260.7" y="68.5">4.7k</text>
<text x="78.1" y="76">R22</text>
<text x="78.1" y="72.5">R23</text>
<text x="85.1" y="77.7">4.7k</text>
<text x="85.1" y="74.2">4.7k</text>
<text x="232.4" y="77.7">Q1</text>
<text x="260.6" y="77.7">Q2</text>
<text x="333" y="76">R8</text>
<text x="343.6" y="76">R9</text>
<text x="353.3" y="76">R10</text>
<text x="78.1" y="83.1">R20</text>
<text x="78.1" y="79.5">R21</text>
<text x="85.1" y="81.3">4.7k</text>
<text x="227.1" y="81.3">2N7002</text>
<text x="258.8" y="81.3">2N7002</text>
<text x="332.4" y="79.5">100</text>
<text x="343" y="79.5">100</text>
<text x="353.6" y="79.5">100</text>
<text x="28.9" y="88.3">RP1</text>
<text x="78.1" y="86.6">R19</text>
<text x="85.1" y="84.8">4.7k</text>
<text x="85.1" y="88.3">4.7k</text>
<text x="231.6" y="90">R3</text>
<text x="28.9" y="91.5">10K</text>
<text x="78.1" y="90.1">R18</text>
<text x="85.1" y="91.9">4.7k</text>
<text x="231.6" y="93.2">4.7k</text>
<text x="260.7" y="93.2">4.7k</text>
<text x="260.7" y="90.1">R4</text>
<text x="308.7" y="100.7">J2</text>
<text x="301.2" y="104.2">HDR-M-2.54_2x6</text>
<text x="368.2" y="106">HDR-M-2.54_2x3</text>
<text x="379.3" y="102.5">J1</text>
<text x="97.8" y="118.4">10u</text>
<text x="98.4" y="115.4">C1</text>
<text x="157.6" y="125.4">R11</text>
<text x="94.9" y="129">C2</text>
<text x="101.3" y="129">104</text>
<text x="157.4" y="128.9">4.7k</text>
<text x="180.2" y="127.2">SW1</text>
<text x="180.2" y="130.7">ENC</text>
<text x="212.4" y="130.3">4.7k</text>
<text x="212.4" y="127.2">R12</text>
<text x="224.7" y="130.3">4.7k</text>
<text x="224.7" y="127.2">R13</text>
<text x="145.1" y="143">C20</text>
<text x="40.2" y="144.8">U1</text>
<text x="142.3" y="146.5">0.01u</text>
<text x="36.9" y="150.1">STC12C5A60AD</text>
<text x="210.4" y="162.4">C14</text>
<text x="211.1" y="165.9">0.01u</text>
<text x="222.8" y="162.4">C15</text>
<text x="223.4" y="165.9">0.01u</text>
<text x="238.6" y="197.7">R14</text>
<text x="282.9" y="197.7">R15</text>
<text x="314.7" y="197.7">R16</text>
<text x="344.7" y="197.7">R17</text>
<text x="238.5" y="201.2">4.7k</text>
<text x="282.9" y="200.9">4.7k</text>
<text x="314.7" y="200.9">4.7k</text>
<text x="344.7" y="200.9">4.7k</text>
<text x="250.7" y="208.3">TS665CJ</text>
<text x="254" y="204.8">SW2</text>
<text x="282.4" y="208.3">TS665CJ</text>
<text x="287.5" y="204.6">SW3</text>
<text x="315.9" y="208.3">TS665CJ</text>
<text x="319.2" y="204.6">SW4</text>
<text x="345.9" y="208.3">TS665CJ</text>
<text x="349.2" y="204.6">SW5</text>
<text x="273.1" y="213.6">C16</text>
<text x="305.8" y="213.6">C17</text>
<text x="337.4" y="213.6">C18</text>
<text x="369.2" y="213.6">C19</text>
<text x="272.4" y="220.6">103</text>
<text x="305.9" y="220.6">103</text>
<text x="337.7" y="220.6">103</text>
<text x="369.4" y="220.6">103</text>
<text x="193.5" y="250.7">11.0592</text>
<text x="197.2" y="246.3">Y1</text>
<text x="182.5" y="263">27p</text>
<text x="183.1" y="259.4">C3</text>
<text x="210.7" y="263">27p</text>
<text x="211.3" y="259.4">C4</text>
</g>
<g font-size="3.2">
<text x="136" y="35.3">3</text>
<text x="162.3" y="35.3">2</text>
<text x="142.2" y="37.6">IN</text>
<text x="151.2" y="37.6">OUT</text>
<text x="151.5" y="43.8" transform="rotate(-90 151.5 43.8)">GND</text>
<text x="149.2" y="50" transform="rotate(-90 149.2 50)">1</text>
<text x="286" y="53.3">GND</text>
<text x="294.7" y="51.6">8</text>
<text x="305.9" y="111.2">1</text>
<text x="316.5" y="111.2">2</text>
<text x="375.7" y="111.2">1</text>
<text x="384.3" y="111.2">2</text>
<text x="305.9" y="114.7">3</text>
<text x="305.9" y="118.3">5</text>
<text x="316.5" y="114.7">4</text>
<text x="316.5" y="118.3">6</text>
<text x="375.7" y="114.7">3</text>
<text x="375.7" y="118.3">5</text>
<text x="384.3" y="114.7">4</text>
<text x="384.3" y="118.3">6</text>
<text x="305.9" y="121.8">7</text>
<text x="305.9" y="125.3">9</text>
<text x="314.5" y="125.3">10</text>
<text x="316.5" y="121.8">8</text>
<text x="305.9" y="128.8">11</text>
<text x="314.5" y="128.8">12</text>
<text x="87.5" y="257.2" transform="rotate(-90 87.5 257.2)">GND</text>
<text x="86.1" y="262.2" transform="rotate(-90 86.1 262.2)">16</text>
</g>
<g font-size="3.2" fill="#f00">
<text x="271.2" y="44.5">1</text>
<text x="274.7" y="46.3">VDD</text>
<text x="283.7" y="56.9">VDDO</text>
<text x="294.7" y="55.1">7</text>
<text x="93.1" y="152.3" transform="rotate(-90 93.1 152.3)">38</text>
<text x="94.2" y="160.4" transform="rotate(-90 94.2 160.4)">VCC</text>
</g>
<g font-size="3.2" fill="#00f">
<text x="285.1" y="46.3">CLK0</text>
<text x="294.7" y="44.5">10</text>
<text x="271.2" y="48">2</text>
<text x="271.2" y="51.6">3</text>
<text x="274.7" y="49.8">XA</text>
<text x="274.7" y="53.3">XB</text>
<text x="285.1" y="49.8">CLK1</text>
<text x="294.7" y="48">9</text>
<text x="271.2" y="55.1">4</text>
<text x="271.2" y="58.6">5</text>
<text x="274.7" y="56.9">SCL</text>
<text x="294.7" y="58.6">6</text>
<text x="274.7" y="60.4">SDA</text>
<text x="285.1" y="60.4">CKL2</text>
<text x="170.5" y="134.8">1</text>
<text x="194.4" y="134.5">A</text>
<text x="194.4" y="141.5">C</text>
<text x="170.5" y="145.4">2</text>
<text x="194.4" y="148.6">B</text>
<text x="72" y="152.3" transform="rotate(-90 72 152.3)">44</text>
<text x="75.5" y="152.3" transform="rotate(-90 75.5 152.3)">43</text>
<text x="79" y="152.3" transform="rotate(-90 79 152.3)">42</text>
<text x="82.5" y="152.3" transform="rotate(-90 82.5 152.3)">41</text>
<text x="86.1" y="152.3" transform="rotate(-90 86.1 152.3)">40</text>
<text x="89.6" y="152.3" transform="rotate(-90 89.6 152.3)">39</text>
<text x="96.7" y="152.3" transform="rotate(-90 96.7 152.3)">37</text>
<text x="100.2" y="152.3" transform="rotate(-90 100.2 152.3)">36</text>
<text x="103.7" y="152.3" transform="rotate(-90 103.7 152.3)">35</text>
<text x="107.2" y="152.3" transform="rotate(-90 107.2 152.3)">34</text>
<text x="97.7" y="160.9" transform="rotate(-90 97.7 160.9)">P0.0</text>
<text x="101.2" y="160.9" transform="rotate(-90 101.2 160.9)">P0.1</text>
<text x="104.8" y="160.9" transform="rotate(-90 104.8 160.9)">P0.2</text>
<text x="108.3" y="160.9" transform="rotate(-90 108.3 160.9)">P0.3</text>
<text x="83.6" y="171.2" transform="rotate(-90 83.6 171.2)">ADC1/P1.1</text>
<text x="34.8" y="187.4">1</text>
<text x="34.8" y="190.9">2</text>
<text x="38.3" y="189.2">MOSI/ADC5/P1.5</text>
<text x="73" y="186.7" transform="rotate(-90 73 186.7)">SS/CCP1/ADC4/P1.4</text>
<text x="76.6" y="191" transform="rotate(-90 76.6 191)">TXD2/CCP0/ADC3/P1.3</text>
<text x="80.1" y="188.4" transform="rotate(-90 80.1 188.4)">RXD2/ECI/ADC2/P1.2</text>
<text x="87.1" y="187.6" transform="rotate(-90 87.1 187.6)">CLKOUT2/ADC0/P1.0</text>
<text x="90.7" y="191.1" transform="rotate(-90 90.7 191.1)">MISO/RXD2/CCP0/P4.2</text>
<text x="134.5" y="189.2">P0.4</text>
<text x="143.1" y="190.9">32</text>
<text x="143.1" y="187.4">33</text>
<text x="34.8" y="194.5">3</text>
<text x="34.8" y="198">4</text>
<text x="38.3" y="192.7">MISO/ADC6/P1.6</text>
<text x="38.3" y="196.2">SCLK/ADC7/P1.7</text>
<text x="134.5" y="196.2">P0.6</text>
<text x="134.5" y="192.7">P0.5</text>
<text x="143.1" y="198">30</text>
<text x="143.1" y="194.5">31</text>
<text x="34.8" y="201.5">5</text>
<text x="38.3" y="199.7">P4.7/RST</text>
<text x="38.3" y="203.3">RXD/INT/P3.0</text>
<text x="110.7" y="203.3">EX_LVD/P4.6/RST2</text>
<text x="134.5" y="199.7">P0.7</text>
<text x="143.1" y="201.5">29</text>
<text x="34.8" y="205">6</text>
<text x="34.8" y="208.6">7</text>
<text x="38.3" y="206.8">SCLK/TXD2/CCP1/P4.3</text>
<text x="117.7" y="206.8">P4.1/ECI/NOSI</text>
<text x="143.1" y="208.6">27</text>
<text x="143.1" y="205">28</text>
<text x="34.8" y="212.1">8</text>
<text x="34.8" y="215.6">9</text>
<text x="38.3" y="210.3">TXD/P3.1</text>
<text x="38.3" y="213.9">INT0/P3.2</text>
<text x="127.1" y="210.3">ALE/P4.5</text>
<text x="128.5" y="213.9">NA/P4.4</text>
<text x="143.1" y="215.6">25</text>
<text x="143.1" y="212.1">26</text>
<text x="248.5" y="212.1">1</text>
<text x="264.6" y="212.1">2</text>
<text x="282" y="212.1">1</text>
<text x="298.1" y="212.1">2</text>
<text x="313.7" y="212.1">1</text>
<text x="329.8" y="212.1">2</text>
<text x="343.7" y="212.1">1</text>
<text x="359.8" y="212.1">2</text>
<text x="32.8" y="219.1">10</text>
<text x="38.3" y="217.4">INT1/P3.3</text>
<text x="38.3" y="220.9">CLKOUT0/INT/T0/P3.4</text>
<text x="126.8" y="220.9">P2.6/A14</text>
<text x="126.8" y="217.4">P2.7/A15</text>
<text x="143.1" y="219.1">24</text>
<text x="248.5" y="219.1">3</text>
<text x="264.6" y="219.1">4</text>
<text x="282" y="219.1">3</text>
<text x="298.1" y="219.1">4</text>
<text x="313.7" y="219.1">3</text>
<text x="329.8" y="219.1">4</text>
<text x="343.7" y="219.1">3</text>
<text x="359.8" y="219.1">4</text>
<text x="32.8" y="222.7">11</text>
<text x="38.3" y="224.4">CLKOUT1/INT/T1/P3.5</text>
<text x="126.8" y="224.4">P2.5/A13</text>
<text x="143.1" y="222.7">23</text>
<text x="73.4" y="257.2" transform="rotate(-90 73.4 257.2)">P3.6/WR</text>
<text x="76.9" y="257.2" transform="rotate(-90 76.9 257.2)">P3.7/RD</text>
<text x="80.4" y="257.2" transform="rotate(-90 80.4 257.2)">XTAL2</text>
<text x="84" y="257.2" transform="rotate(-90 84 257.2)">XTAL1</text>
<text x="91" y="257.2" transform="rotate(-90 91 257.2)">P4.0/SS</text>
<text x="94.5" y="257.2" transform="rotate(-90 94.5 257.2)">P2.0/A8</text>
<text x="98.1" y="257.2" transform="rotate(-90 98.1 257.2)">P2.1/A9</text>
<text x="101.6" y="257.2" transform="rotate(-90 101.6 257.2)">P2.2/A10</text>
<text x="105.1" y="257.2" transform="rotate(-90 105.1 257.2)">P2.3/A11</text>
<text x="108.7" y="257.2" transform="rotate(-90 108.7 257.2)">P2.4/A12</text>
<text x="72" y="262.2" transform="rotate(-90 72 262.2)">12</text>
<text x="75.5" y="262.2" transform="rotate(-90 75.5 262.2)">13</text>
<text x="79" y="262.2" transform="rotate(-90 79 262.2)">14</text>
<text x="82.5" y="262.2" transform="rotate(-90 82.5 262.2)">15</text>
<text x="89.6" y="262.2" transform="rotate(-90 89.6 262.2)">17</text>
<text x="93.1" y="262.2" transform="rotate(-90 93.1 262.2)">18</text>
<text x="96.7" y="262.2" transform="rotate(-90 96.7 262.2)">19</text>
<text x="100.2" y="262.2" transform="rotate(-90 100.2 262.2)">20</text>
<text x="103.7" y="262.2" transform="rotate(-90 103.7 262.2)">21</text>
<text x="107.2" y="262.2" transform="rotate(-90 107.2 262.2)">22</text>
</g>
<g font-size="2.5">
<text x="31" y="53" transform="rotate(-90 31 53)">VSS</text>
<text x="34.6" y="53" transform="rotate(-90 34.6 53)">VCC</text>
<text x="38.1" y="53" transform="rotate(-90 38.1 53)">VO</text>
<text x="41.6" y="53" transform="rotate(-90 41.6 53)">RS</text>
<text x="45.2" y="53" transform="rotate(-90 45.2 53)">R/W</text>
<text x="48.7" y="53" transform="rotate(-90 48.7 53)">E</text>
<text x="52.2" y="53" transform="rotate(-90 52.2 53)">DB0</text>
<text x="55.7" y="53" transform="rotate(-90 55.7 53)">DB1</text>
<text x="59.3" y="53" transform="rotate(-90 59.3 53)">DB2</text>
<text x="62.8" y="53" transform="rotate(-90 62.8 53)">DB3</text>
<text x="66.3" y="53" transform="rotate(-90 66.3 53)">DB4</text>
<text x="69.8" y="53" transform="rotate(-90 69.8 53)">DB5</text>
<text x="73.4" y="53" transform="rotate(-90 73.4 53)">DB6</text>
<text x="76.9" y="53" transform="rotate(-90 76.9 53)">DB7</text>
<text x="80.4" y="53" transform="rotate(-90 80.4 53)">BLA</text>
<text x="84" y="53" transform="rotate(-90 84 53)">BLK</text>
<text x="29.6" y="56.8" transform="rotate(-90 29.6 56.8)">1</text>
<text x="33.2" y="56.8" transform="rotate(-90 33.2 56.8)">2</text>
<text x="36.7" y="56.8" transform="rotate(-90 36.7 56.8)">3</text>
<text x="40.2" y="56.8" transform="rotate(-90 40.2 56.8)">4</text>
<text x="43.7" y="56.8" transform="rotate(-90 43.7 56.8)">5</text>
<text x="47.3" y="56.8" transform="rotate(-90 47.3 56.8)">6</text>
<text x="50.8" y="56.8" transform="rotate(-90 50.8 56.8)">7</text>
<text x="54.3" y="56.8" transform="rotate(-90 54.3 56.8)">8</text>
<text x="57.9" y="56.8" transform="rotate(-90 57.9 56.8)">9</text>
<text x="61.4" y="58.2" transform="rotate(-90 61.4 58.2)">10</text>
<text x="64.9" y="58.2" transform="rotate(-90 64.9 58.2)">11</text>
<text x="68.4" y="58.2" transform="rotate(-90 68.4 58.2)">12</text>
<text x="72" y="58.2" transform="rotate(-90 72 58.2)">13</text>
<text x="75.5" y="58.2" transform="rotate(-90 75.5 58.2)">14</text>
<text x="79" y="58.2" transform="rotate(-90 79 58.2)">15</text>
<text x="82.5" y="58.2" transform="rotate(-90 82.5 58.2)">16</text>
</g>
</svg>
